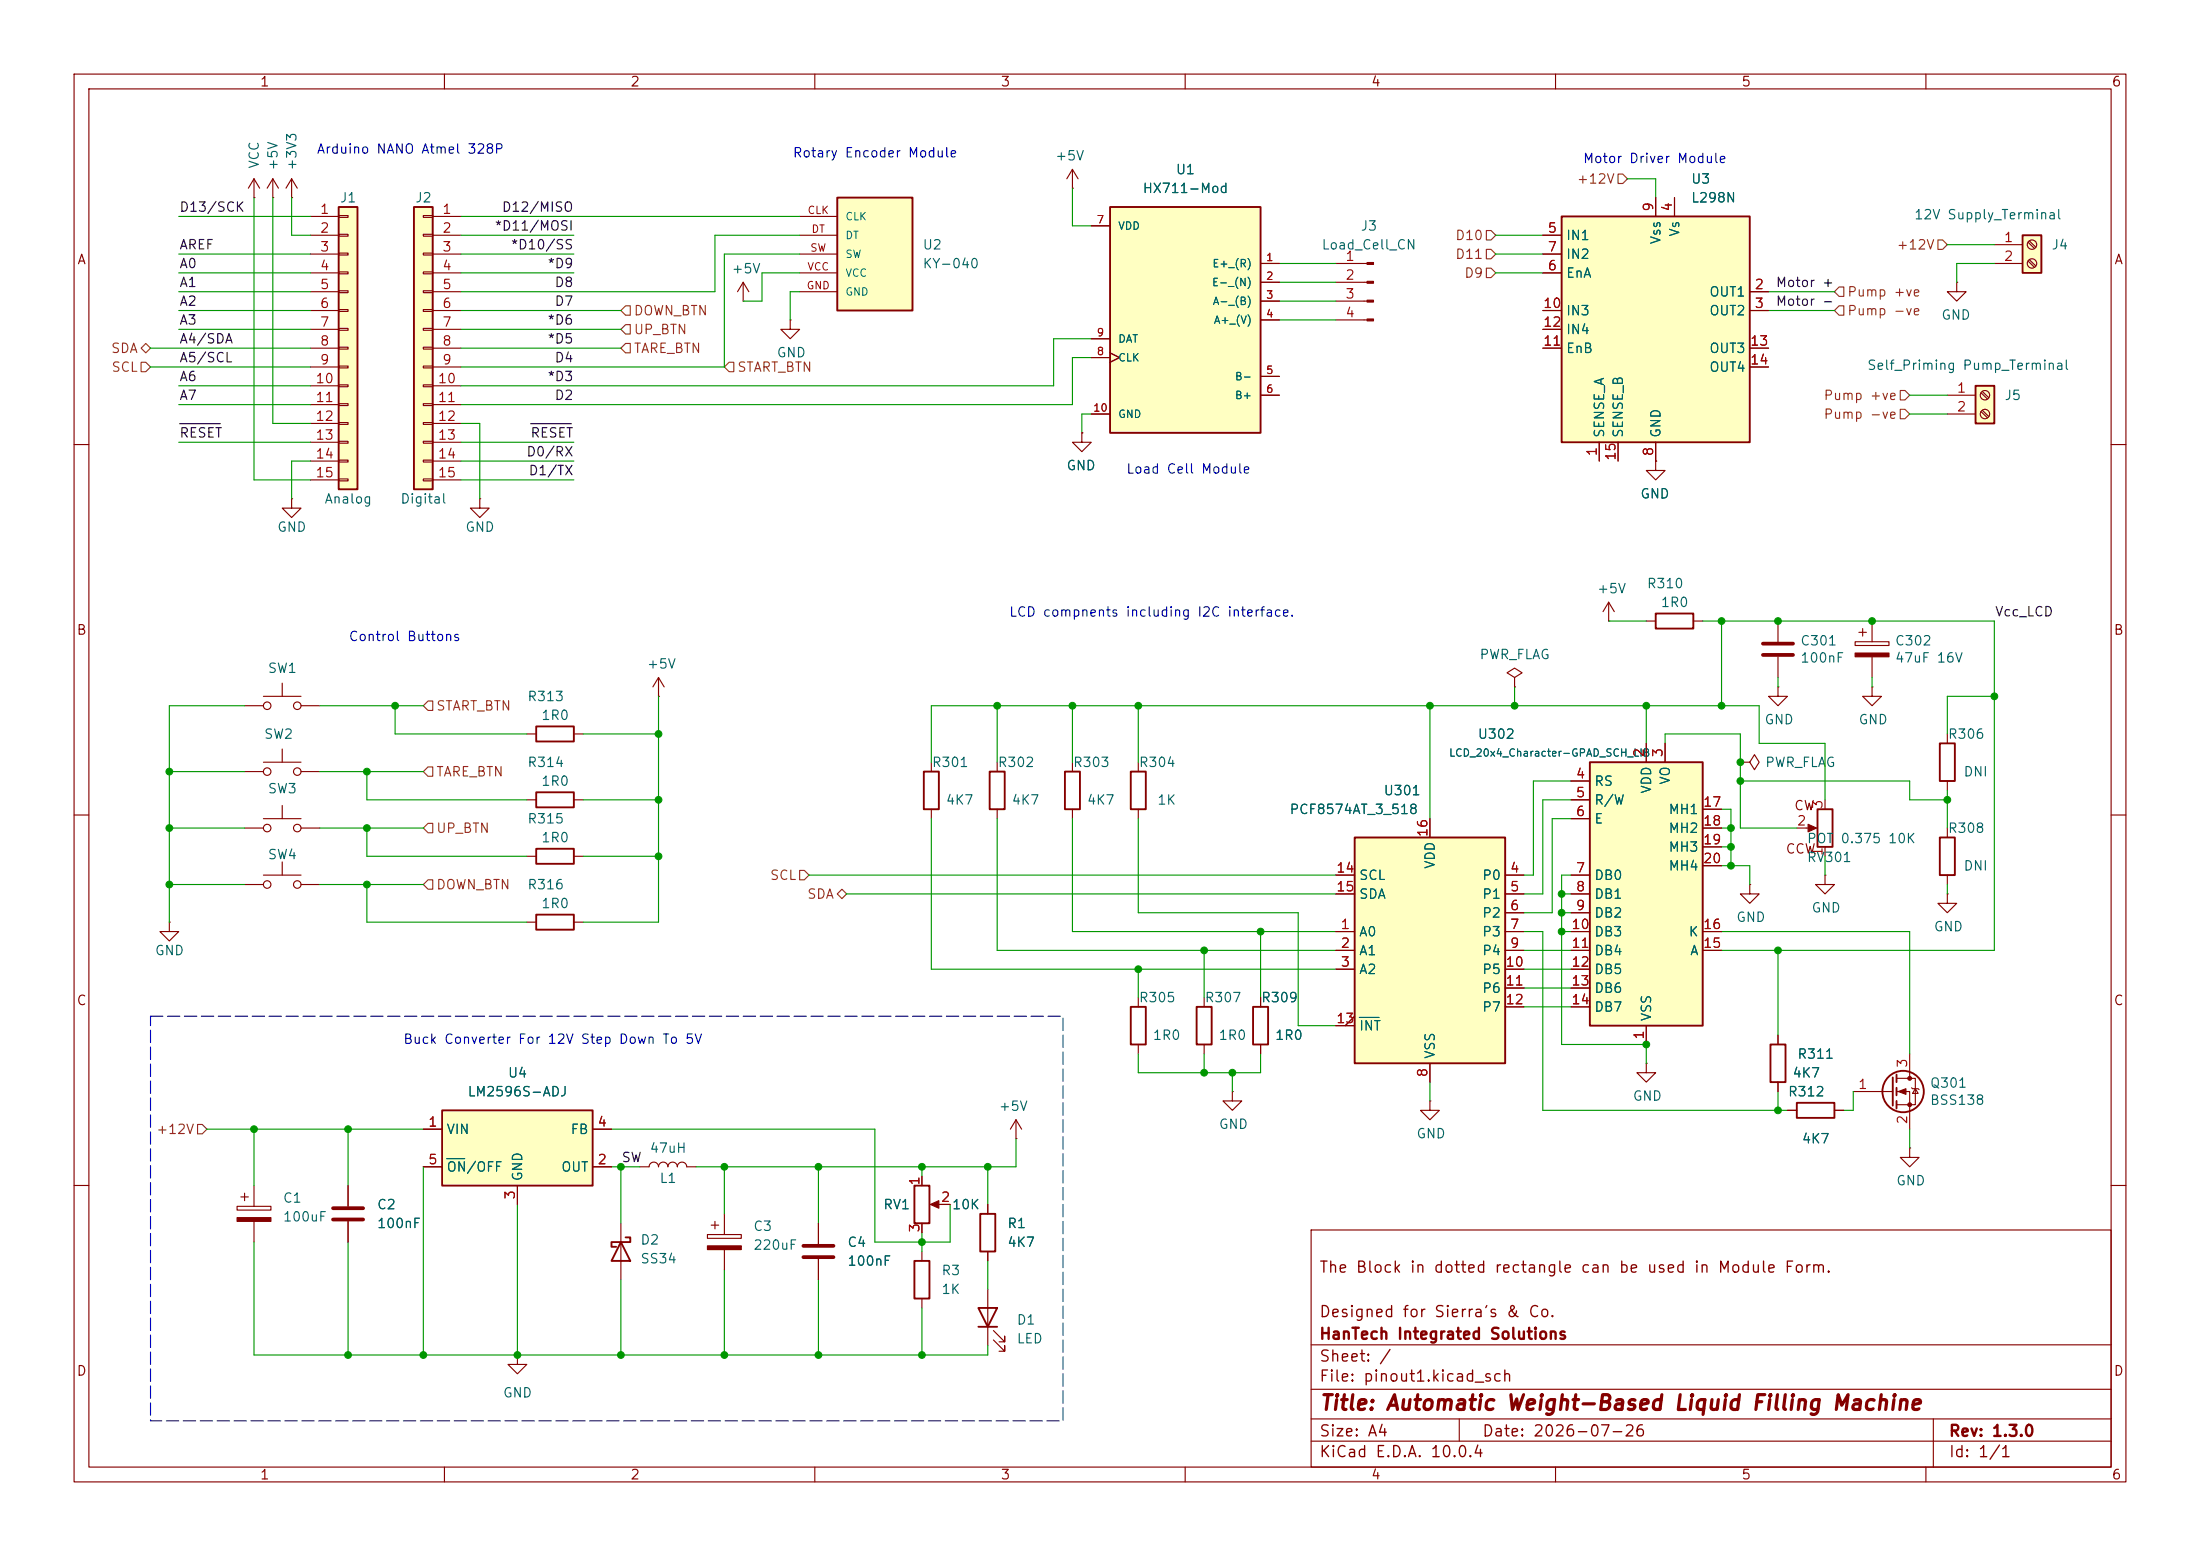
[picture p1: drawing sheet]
<svg xmlns="http://www.w3.org/2000/svg" width="297mm" height="210mm" viewBox="0 0 297 210" stroke-linecap="round" stroke-linejoin="round" font-family="sans-serif">
<g fill="none" stroke="#840000" stroke-width=".15">
<path d="M10 10h277v190h-277zM12 12h273v186h-273zM60 10v2M110 10v2M160 10v2M210 10v2M260 10v2M34.3 26.7h.1M34.3 24.1l-.8 1.3M34.3 24.1l.8 1.3M34.3 24.1v2.6M36.8 26.7h.1"/>
<path d="M36.8 24.1l-.7 1.3M36.8 24.1l.8 1.3M36.8 24.1v2.6M39.4 26.7h.1M39.4 24.1l-.8 1.3M39.4 24.1l.7 1.3M39.4 24.1v2.6M10 60h2M39.4 67.3v1.3h1.2l-1.2 1.3-1.3-1.3h1.3M39.4 67.3h.1M285 60h2M262.9 99.1v1.2"/>
<path d="M10 110h2M234.9 102.9h1.3l.7-1 .6 1-.6 1-.7-1M234.9 102.9h.1M262.9 105.4v1.3M262.9 111.8v1.2M262.9 118.1v1.3M285 110h2M262.9 120.7v1.2h1.3l-1.3 1.3-1.3-1.3h1.3M262.9 120.7h.1M10 160h2M110.5 165.1v2.8M110.5 169.9v2.8"/>
<path d="M177 166h108v32h-108zM285 160h2M60 198v2M110 198v2M160 198v2M177 194.5h108M177 191.5h108M177 187.5h108M177 181.5h108M197 191.5v3M210 198v2M260 198v2"/>
<path d="M261 191.5v6.5"/>
</g>
<path d="M108.5 168.1h4M108.5 169.7h4" fill="none" stroke="#840000" stroke-width=".51"/>
<path d="M261.9 113h2v5.1h-2zM261.9 100.3h2v5.1h-2z" fill="none" stroke="#840000" stroke-width=".25"/>
<path d="M45.7 27.9h2.6v38.1h-2.6z" fill="#ffffc2"/>
<path d="M45.7 27.9h2.6v38.1h-2.6z" fill="none" stroke="#840000" stroke-width=".25"/>
<g fill="none" stroke="#840000" stroke-width=".15">
<path d="M41.9 29.2h3.8M41.9 31.8h3.8M41.9 34.3h3.8M41.9 36.8h3.8M41.9 39.4h3.8M45.7 29.1h1.3v.2h-1.3zM45.7 31.6h1.3v.3h-1.3zM45.7 34.2h1.3v.2h-1.3zM45.7 36.7h1.3v.3h-1.3zM45.7 39.2h1.3v.3h-1.3zM41.9 41.9h3.8M41.9 44.5h3.8"/>
<path d="M41.9 47h3.8M41.9 49.5h3.8M41.9 52.1h3.8M41.9 54.6h3.8M41.9 57.2h3.8M41.9 59.7h3.8M45.7 41.8h1.3v.2h-1.3zM45.7 44.3h1.3v.3h-1.3zM45.7 46.9h1.3v.2h-1.3zM45.7 49.4h1.3v.3h-1.3zM45.7 51.9h1.3v.3h-1.3zM45.7 54.5h1.3v.2h-1.3z"/>
<path d="M45.7 57h1.3v.3h-1.3zM45.7 59.6h1.3v.2h-1.3zM41.9 62.2h3.8M41.9 64.8h3.8M45.7 62.1h1.3v.3h-1.3zM45.7 64.6h1.3v.3h-1.3zM240 92.7v1.3h1.3l-1.3 1.3-1.2-1.3h1.2M240 92.7h.1M252.7 92.7v1.3h1.3l-1.3 1.3-1.2-1.3h1.2M252.7 92.7h.1"/>
</g>
<path d="M55.9 27.9h2.5v38.1h-2.5z" fill="#ffffc2"/>
<path d="M55.9 27.9h2.5v38.1h-2.5zM72.4 98h5.1v2.1h-5.1zM72.4 106.9h5.1v2.1h-5.1zM133.6 104.1h2v5.1h-2zM152.7 104.1h2v5.1h-2zM245.4 109.2h2v5.1h-2z" fill="none" stroke="#840000" stroke-width=".25"/>
<g fill="none" stroke="#840000" stroke-width=".15">
<path d="M57.1 29.1h1.3v.2h-1.3zM57.1 31.6h1.3v.3h-1.3zM57.1 34.2h1.3v.2h-1.3zM57.1 36.7h1.3v.3h-1.3zM57.1 39.2h1.3v.3h-1.3zM58.4 29.2h3.8M58.4 31.8h3.8M58.4 34.3h3.8M58.4 36.8h3.8M58.4 39.4h3.8M144.8 25.4h.1M144.8 22.9l.7 1.2"/>
<path d="M144.8 22.9l-.8 1.2M144.8 22.9v2.5M57.1 41.8h1.3v.2h-1.3zM57.1 44.3h1.3v.3h-1.3zM57.1 46.9h1.3v.2h-1.3zM57.1 49.4h1.3v.3h-1.3zM57.1 51.9h1.3v.3h-1.3zM57.1 54.5h1.3v.2h-1.3zM57.1 57h1.3v.3h-1.3zM57.1 59.6h1.3v.2h-1.3zM58.4 41.9h3.8M58.4 44.5h3.8"/>
<path d="M58.4 47h3.8M58.4 49.5h3.8M58.4 52.1h3.8M58.4 54.6h3.8M58.4 57.2h3.8M58.4 59.7h3.8M57.1 62.1h1.3v.3h-1.3zM57.1 64.6h1.3v.3h-1.3zM58.4 62.2h3.8M58.4 64.8h3.8M64.8 67.3v1.3h1.2l-1.2 1.3-1.3-1.3h1.3M64.8 67.3h.1"/>
<path d="M71.1 99.1h1.3M77.5 99.1h1.2M88.9 94h.1M88.9 91.4l-.8 1.3M88.9 91.4l.8 1.3M88.9 91.4v2.6M240 83.8v2.8M240 88.6v2.8M250.4 86.6h4.6v.5h-4.6zM251 85.3h1M251.5 84.8v1.1M252.7 83.8v2.8"/>
<path d="M252.7 88.6v2.8M71.1 108h1.3M77.5 108h1.2M134.6 102.9v1.2M134.6 109.2v1.3M153.7 102.9v1.2M153.7 109.2v1.3M242.6 111.8h2.3M246.4 118.1v1.3h1.2l-1.2 1.3-1.3-1.3h1.3M246.4 118.1h.1M246.4 108v1.2M246.4 114.3v1.3"/>
<path d="M22.9 124.5v1.2h1.2l-1.2 1.3-1.3-1.3h1.3M22.9 124.5h.1"/>
</g>
<path d="M238 86.9h4.1M238 88.4h4.1" fill="none" stroke="#840000" stroke-width=".51"/>
<g fill="#840000" stroke="#840000" stroke-width=".15">
<path d="M250.4 88.1h4.6v.5h-4.6z"/>
<path d="M244.1 111.3l1.1 .5-1.1 .5z"/>
</g>
<path d="M182.9 113h20.3v30.5h-20.3z" fill="#ffffc2"/>
<path d="M223.5 82.8h5.1v2h-5.1zM182.9 113h20.3v30.5h-20.3z" fill="none" stroke="#840000" stroke-width=".25"/>
<g fill="none" stroke="#840000" stroke-width=".15">
<path d="M204.5 91.4l1-.6-1-.6-1 .6 1 .6v1.3M204.5 92.7h.1M217.2 83.8h.1M217.2 81.3l-.8 1.3M217.2 81.3l.7 1.3M217.2 81.3v2.5M222.2 83.8h1.3M228.6 83.8h1.3M180.3 118.1h2.6M193 110.5v2.5M203.2 118.1h2.5M180.3 125.7h2.6"/>
<path d="M180.3 128.3h2.6M180.3 130.8h2.6M180.3 120.7h2.6M180.3 138.4h2.6M182.9 137.2l-1.3 1.2M203.2 125.7h2.5M203.2 128.3h2.5M203.2 130.8h2.5M203.2 120.7h2.5M203.2 123.2h2.5M203.2 133.4h2.5M203.2 135.9h2.5"/>
<path d="M193 143.5v2.6"/>
</g>
<path d="M183.5 137.3h2.7" fill="none" stroke="#006464" stroke-width=".15"/>
<path d="M214.6 102.9h15.3v35.5h-15.3z" fill="#ffffc2"/>
<g fill="none" stroke="#840000" stroke-width=".25">
<path d="M214.6 102.9h15.3v35.5h-15.3zM239 141h2v5.1h-2zM242.6 148.8h5v2.1h-5zM255.5 145.4v3.8M256 145v1.1M256 146.8v1M256 148.6v1M83.8 167.6l1.3 2.6h-2.6zM84.5 167h.6v.6h-2.6v.7h.7"/>
<circle cx="256.9" cy="147.3" r="2.79"/>
</g>
<g fill="none" stroke="#840000" stroke-width=".15">
<path d="M212.1 105.4h2.5M212.1 108h2.5M212.1 110.5h2.5M212.1 118.1h2.5M222.2 100.3v2.6M224.8 100.3v2.6M229.9 109.2h2.5M229.9 111.8h2.5M229.9 114.3h2.5M229.9 116.8h2.5M212.1 120.7h2.5M212.1 123.2h2.5"/>
<path d="M212.1 125.7h2.5M212.1 128.3h2.5M212.1 130.8h2.5M212.1 133.4h2.5M212.1 135.9h2.5M222.2 138.4v2.6M229.9 125.7h2.5M229.9 128.3h2.5M240 139.7v1.3M137.2 153.7h.1M137.2 151.1l.7 1.3M137.2 151.1l-.8 1.3"/>
<path d="M137.2 151.1v2.6M222.2 143.5v1.3h1.3l-1.3 1.3-1.2-1.3h1.2M222.2 143.5h.1M240 146.1v1.2M241.3 149.9h1.3M247.6 149.9h1.3M250.2 147.3h5.3M256 145.5h2.6v3.6h-2.6M256 147.3h1.8v5.1M257.8 154.9v1.3h1.3l-1.3 1.3-1.3-1.3h1.3M257.8 154.9h.1M257.8 142.2v3.3"/>
<path d="M258.1 146.8l.1 .1h.8l.1 .2M258.6 146.9l.4 .7h-.8zM83.8 165.1v7.6"/>
</g>
<g fill="#840000" stroke="#840000" stroke-width=".15">
<path d="M256.3 147.3l1-.4v.8z"/>
<circle cx="257.8" cy="145.5" r=".25"/>
<circle cx="257.8" cy="149.1" r=".25"/>
</g>
<path d="M59.7 149.9h20.3v10.1h-20.3z" fill="#ffffc2"/>
<path d="M124.7 104.1h2v5.1h-2zM143.8 104.1h2v5.1h-2zM59.7 149.9h20.3v10.1h-20.3z" fill="none" stroke="#840000" stroke-width=".25"/>
<g fill="none" stroke="#840000" stroke-width=".15">
<path d="M146 58.4v1.3h-1.2l1.2 1.3 1.3-1.3h-1.3M146 58.4h.1M33 95.3h2.6M35.6 94h5M38.1 92.2v1.8M40.6 95.3h2.6M33 104.1h2.6M35.6 102.9h5M38.1 101.1v1.8M40.6 104.1h2.6M125.7 102.9v1.2M125.7 109.2v1.3"/>
<path d="M144.8 102.9v1.2M144.8 109.2v1.3M57.1 152.4h2.6M57.1 157.5h2.6M80 152.4h2.5M80 157.5h2.5M86.4 157.5h1.2a.64 .64 0 0 1 .7-.7 .64 .64 0 0 1 .6 .7 .64 .64 0 0 1 .6-.7 .64 .64 0 0 1 .7 .7 .64 .64 0 0 1 .6-.7 .64 .64 0 0 1 .6 .7 .64 .64 0 0 1 .7-.7 .64 .64 0 0 1 .6 .7h1.3M32 162.8h4.6v.5h-4.6zM32.5 161.5h1M33 161v1.1M34.3 160v2.8M34.3 164.8v2.8"/>
<path d="M69.8 160v2.6"/>
<circle cx="36.1" cy="95.3" r=".51"/>
<circle cx="40.1" cy="95.3" r=".51"/>
<circle cx="36.1" cy="104.1" r=".51"/>
<circle cx="40.1" cy="104.1" r=".51"/>
</g>
<path d="M60.3 156.4h2.4" fill="none" stroke="#006464" stroke-width=".15"/>
<path d="M32 164.3h4.6v.5h-4.6z" fill="#840000" stroke="#840000" stroke-width=".15"/>
<path d="M149.9 27.9h20.3v30.5h-20.3z" fill="#ffffc2"/>
<path d="M149.9 27.9h20.3v30.5h-20.3zM72.4 114.6h5.1v2h-5.1zM72.4 123.4h5.1v2.1h-5.1zM161.5 135.9h2.1v5.1h-2.1zM123.4 160h2.1v5.1h-2.1zM132.1 176.5h2.5l-1.3 2.6zM132.1 179.1h2.5M132.3 163.8h2.1v5.1h-2.1z" fill="none" stroke="#840000" stroke-width=".25"/>
<g fill="none" stroke="#840000" stroke-width=".15">
<path d="M147.3 30.5h2.6M170.2 35.6h2.5M170.2 38.1h2.5M147.3 48.3h2.6M147.3 45.7h2.6M147.3 55.9h2.6M149.9 47.6l1.2 .7-1.2 .6M170.2 40.6h2.5M170.2 43.2h2.5M170.2 50.8h2.5M170.2 53.3h2.5M71.1 115.6h1.3"/>
<path d="M77.5 115.6h1.2M71.1 124.5h1.3M77.5 124.5h1.2M162.6 134.6v1.3M124.5 158.8v1.2M162.6 141v1.2M166.4 147.3v1.3h1.2l-1.2 1.3-1.3-1.3h1.3M166.4 147.3h.1M193 148.6v1.3h1.3l-1.3 1.2-1.2-1.2h1.2M193 148.6h.1M47 160v2.8M47 164.8v2.8"/>
<path d="M95.5 166.6h4.6v.5h-4.6zM96 165.4h1M96.5 164.8v1.1M97.8 163.8v2.8M97.8 168.7v2.8M124.5 165.1v1.3M126 162.6h2.3M133.3 162.6v1.2M133.3 168.9v1.3M133.3 174v7.6M134.1 179.6l1.5 1.5v-.8v.8h-.7M69.8 182.9v1.3h1.3l-1.3 1.2-1.2-1.2h1.2"/>
<path d="M69.8 182.9h.1M134.1 180.8l1.5 1.6v-.8v.8h-.7"/>
</g>
<g fill="#840000" stroke="#840000" stroke-width=".15">
<path d="M125.6 162.6l1.1-.5v1z"/>
<path d="M95.5 168.1h4.6v.6h-4.6z"/>
</g>
<path d="M45 163.1h4M45 164.6h4" fill="none" stroke="#840000" stroke-width=".51"/>
<path d="M113 26.7h10.2v15.2h-10.2z" fill="#ffffc2"/>
<path d="M113 26.7h10.2v15.2h-10.2zM152.7 135.9h2v5.1h-2zM169.2 135.9h2v5.1h-2zM123.4 170.2h2.1v5.1h-2.1z" fill="none" stroke="#840000" stroke-width=".25"/>
<g fill="none" stroke="#840000" stroke-width=".15">
<path d="M100.3 38.1l-.7 1.3M100.3 38.1l.8 1.3M100.3 38.1v2.5M107.9 29.2h5.1M107.9 31.8h5.1M107.9 39.4h5.1M107.9 34.3h5.1M107.9 36.8h5.1M100.3 40.6h.1M106.7 43.2v1.3h1.2l-1.2 1.2-1.3-1.2h1.3M106.7 43.2h.1M223.5 62.2v1.3h-1.3l1.3 1.3 1.3-1.3h-1.3"/>
<path d="M223.5 62.2h.1M33 111.8h2.6M33 119.4h2.6M35.6 110.5h5M35.6 118.1h5M38.1 108.7v1.8M38.1 116.3v1.8M40.6 111.8h2.6M40.6 119.4h2.6M153.7 134.6v1.3M170.2 134.6v1.3M153.7 141v1.2"/>
<path d="M170.2 141v1.2M124.5 168.9v1.3M124.5 175.3v1.2"/>
<circle cx="36.1" cy="119.4" r=".51"/>
<circle cx="36.1" cy="111.8" r=".51"/>
<circle cx="40.1" cy="119.4" r=".51"/>
<circle cx="40.1" cy="111.8" r=".51"/>
</g>
<path d="M210.8 29.2h25.4v30.5h-25.4z" fill="#ffffc2"/>
<path d="M210.8 29.2h25.4v30.5h-25.4z" fill="none" stroke="#840000" stroke-width=".25"/>
<g fill="none" stroke="#840000" stroke-width=".15">
<path d="M208.3 31.8h2.5M208.3 36.8h2.5M208.3 34.3h2.5M223.5 26.7v2.5M226.1 26.7v2.5M236.2 39.4h2.6M264.2 38.1v1.3h-1.3l1.3 1.2 1.2-1.2h-1.2M264.2 38.1h.1M208.3 41.9h2.5M208.3 47h2.5M208.3 44.5h2.5M215.9 59.7v2.5"/>
<path d="M218.4 59.7v2.5M223.5 59.7v2.5M236.2 41.9h2.6M236.2 47h2.6M236.2 49.5h2.6"/>
</g>
<path d="M273 31.8h2.6v5h-2.6z" fill="#ffffc2"/>
<path d="M273 31.8h2.6v5h-2.6z" fill="none" stroke="#840000" stroke-width=".25"/>
<g fill="none" stroke="#840000" stroke-width=".15">
<path d="M269.2 33h3.8M269.2 35.6h3.8M273.8 32.7l.9 .8M273.8 35.2l.9 .9M274 32.5l.8 .9M274 35.1l.8 .8"/>
<circle cx="274.3" cy="33" r=".63"/>
<circle cx="274.3" cy="35.6" r=".63"/>
</g>
<path d="M266.7 52.1h2.5v5.1h-2.5z" fill="#ffffc2"/>
<path d="M266.7 52.1h2.5v5.1h-2.5z" fill="none" stroke="#840000" stroke-width=".25"/>
<g fill="none" stroke="#840000" stroke-width=".15">
<path d="M147.3 30.5h2.6M170.2 35.6h2.5M170.2 38.1h2.5M180.3 35.6h4.3M180.3 38.1h4.3M208.3 31.8h2.5M208.3 36.8h2.5M208.3 34.3h2.5M223.5 26.7v2.5M226.1 26.7v2.5M236.2 39.4h2.6M146 58.4h.1"/>
<path d="M147.3 55.9h2.6M147.3 48.3h2.6M147.3 45.7h2.6M149.9 47.6l1.2 .7-1.2 .6M170.2 53.3h2.5M170.2 40.6h2.5M170.2 43.2h2.5M170.2 50.8h2.5M180.3 40.6h4.3M180.3 43.2h4.3M208.3 41.9h2.5M208.3 47h2.5"/>
<path d="M208.3 44.5h2.5M215.9 59.7v2.5M218.4 59.7v2.5M223.5 59.7v2.5M236.2 41.9h2.6M236.2 47h2.6M236.2 49.5h2.6M262.9 53.3h3.8M262.9 55.9h3.8M267.4 53l.9 .8M267.4 55.5l.9 .9M267.6 52.8l.9 .9"/>
<path d="M267.6 55.4l.9 .8M223.5 62.2h.1M180.3 118.1h2.6M193 110.5v2.5M203.2 118.1h2.5M212.1 105.4h2.5M212.1 108h2.5M212.1 110.5h2.5M212.1 118.1h2.5M222.2 100.3v2.6M224.8 100.3v2.6M229.9 109.2h2.5"/>
<path d="M229.9 111.8h2.5M229.9 114.3h2.5M229.9 116.8h2.5M236.2 119.4v1.3h1.3l-1.3 1.2-1.3-1.2h1.3M236.2 119.4h.1M170.2 134.6v1.3M180.3 120.7h2.6M180.3 125.7h2.6M180.3 128.3h2.6M180.3 130.8h2.6M180.3 138.4h2.6M182.9 137.2l-1.3 1.2"/>
<path d="M203.2 120.7h2.5M203.2 123.2h2.5M203.2 125.7h2.5M203.2 128.3h2.5M203.2 130.8h2.5M203.2 133.4h2.5M203.2 135.9h2.5M212.1 120.7h2.5M212.1 123.2h2.5M212.1 125.7h2.5M212.1 128.3h2.5M212.1 130.8h2.5"/>
<path d="M212.1 133.4h2.5M212.1 135.9h2.5M222.2 138.4v2.6M229.9 125.7h2.5M229.9 128.3h2.5M240 139.7v1.3M57.1 152.4h2.6M57.1 157.5h2.6M80 152.4h2.5M80 157.5h2.5M124.5 158.8v1.2M170.2 141v1.2"/>
<path d="M193 143.5v2.6M240 146.1v1.2M241.3 149.9h1.3M247.6 149.9h1.3M47 160v2.8M47 164.8v2.8M69.8 160v2.6M110.5 165.1v2.8M110.5 169.9v2.8M124.5 165.1v1.3M127 162.6h1.3M133.3 162.6v1.2"/>
<path d="M133.3 168.9v1.3"/>
<circle cx="268" cy="53.3" r=".63"/>
<circle cx="268" cy="55.9" r=".63"/>
</g>
<g fill="#840000" stroke="#840000" stroke-width=".15">
<path d="M184.6 35.4h.8v.3h-.8z"/>
<path d="M184.6 38h.8v.2h-.8z"/>
<path d="M184.6 40.5h.8v.3h-.8z"/>
<path d="M184.6 43.1h.8v.2h-.8z"/>
</g>
<g fill="none" stroke="#725600" stroke-width=".15">
<path d="M200.7 33.7h.6l.6 .6-.6 .6h-.6zM200.7 31.1h.6l.6 .7-.6 .6h-.6zM200.7 36.2h.6l.6 .6-.6 .7h-.6zM218.4 23.5h.7l.6 .6-.6 .7h-.7zM248.3 38.7h.6v1.3h-.6l-.7-.6zM261.6 32.4h.7l.6 .6-.6 .7h-.7zM19 48.9h.7l.6 .6-.6 .7h-.7zM19 47l.7-.6 .6 .6-.6 .6zM84.5 46.4h.6v1.2h-.6l-.7-.6zM84.5 43.8h.6v1.3h-.6l-.7-.6zM84.5 41.3h.6v1.2h-.6l-.7-.6zM97.8 49.5l.6-.6h.7v1.3h-.7z"/>
<path d="M247.6 41.9l.7-.6h.6v1.2h-.6zM256.5 55.2h.7l.6 .7-.6 .6h-.7zM256.5 52.7h.7l.6 .6-.6 .7h-.7zM57.8 94.6h.6v1.3h-.6l-.7-.6zM57.1 104.1l.7-.6h.6v1.3h-.6zM57.8 111.1h.6v1.3h-.6l-.7-.6zM57.8 118.7h.6v1.3h-.6l-.7-.6zM107.9 117.5h.7l.6 .6-.6 .6h-.7zM113 120.7l.7-.7 .6 .7-.6 .6zM26.7 151.8h.6l.6 .6-.6 .6h-.6z"/>
</g>
<path d="M24.3 57.2h5.4M71.6 57.2h5.5" fill="none" stroke="#0f0f0f" stroke-width=".15"/>
<g fill="none" stroke="#009600" stroke-width=".15">
<path d="M24.1 36.8h17.8M24.1 39.4h17.8M24.1 29.2h17.8M24.1 34.3h17.8M34.3 26.7v38.1h7.6M36.8 26.7v30.5h5.1M39.4 26.7v5.1h2.5M62.2 36.8h15.3M62.2 31.8h15.3M62.2 29.2h45.7M62.2 34.3h15.3M107.9 36.8h-5v3.8h-2.6"/>
<path d="M107.9 31.8h-11.4v7.6h-34.3M107.9 39.4h-1.2v3.8M107.9 34.3h-10.1v15.2h-35.6M144.8 25.4v5.1h2.5M172.7 35.6h7.6M172.7 38.1h7.6M201.9 36.8h6.4M201.9 31.8h6.4M201.9 34.3h6.4M219.7 24.1h3.8v2.6M238.8 39.4h8.8M262.9 33h6.3"/>
<path d="M269.2 35.6h-5v2.5M20.3 49.5h21.6M20.3 47h21.6M24.1 54.6h17.8M24.1 52.1h17.8M24.1 41.9h17.8M24.1 44.5h17.8M24.1 59.7h17.8M62.2 41.9h21.6M62.2 47h21.6M62.2 44.5h21.6M62.2 59.7h15.3"/>
<path d="M62.2 57.2h2.6v10.1M147.3 55.9h-1.3v2.5M147.3 45.7h-5.1v6.4h-80M147.3 48.3h-2.5v6.3h-82.6M172.7 40.6h7.6M172.7 43.2h7.6M238.8 41.9h8.8M257.8 55.9h5.1M257.8 53.3h5.1M41.9 62.2h-2.5v5.1M62.2 64.8h15.3M62.2 62.2h15.3"/>
<path d="M33 95.3h-10.1v29.2M43.2 95.3h13.9M53.3 95.3v3.8h17.8M78.7 99.1h10.2M88.9 94v30.5h-10.2M134.6 95.3v7.6M144.8 95.3v7.6M153.7 95.3v7.6M193 95.3v15.2M204.5 92.7v2.6M217.2 83.8h5M222.2 95.3v5"/>
<path d="M229.9 83.8h39.3v44.5h-36.8M232.4 83.8v11.5M240 91.4v1.3M252.7 91.4v1.3M269.2 94h-6.3v5.1M22.9 111.8h10.1M22.9 119.4h10.1M22.9 104.1h10.1M43.2 111.8h13.9M43.2 119.4h13.9M43.2 104.1h13.9M49.5 111.8v3.8h21.6"/>
<path d="M49.5 104.1v3.9h21.6M49.5 119.4v5.1h21.6M78.7 115.6h10.2M78.7 108h10.2M109.2 118.1h71.1M125.7 102.9v-7.6h111.8v5h8.9v7.7M125.7 110.5v20.3h54.6M134.6 110.5v17.8h45.7M144.8 110.5v15.2h35.5M153.7 110.5v12.7h21.6v15.2h5M212.1 108h-3.8v12.7h-2.6M212.1 105.4h-5.1v12.7h-1.3"/>
<path d="M212.1 118.1h-1.3v22.9h11.4v2.5M212.1 110.5h-2.6v12.7h-3.8M224.8 100.3v-1.2h10.1v12.7h7.7M232.4 111.8h1.3M232.4 109.2h1.3v7.6M232.4 114.3h1.3M232.4 116.8h3.8v2.6M234.9 105.4h22.9v2.6h5.1M246.4 115.6v2.5M262.9 106.7v5.1M262.9 119.4v1.3M114.3 120.7h66"/>
<path d="M153.7 130.8v3.8M162.6 128.3v6.3M170.2 125.7v8.9M205.7 128.3h6.4M205.7 125.7h2.6v24.2h33M205.7 130.8h6.4M205.7 135.9h6.4M205.7 133.4h6.4M210.8 120.7h1.3M210.8 125.7h1.3M210.8 123.2h1.3M232.4 125.7h25.4v16.5"/>
<path d="M240 128.3v11.4M27.9 152.4h29.2M34.3 152.4v7.6M47 152.4v7.6M57.1 157.5v25.4M82.5 157.5h3.9M82.5 152.4h35.6v15.2h10.2v-5M83.8 157.5v7.6M97.8 157.5v6.3M110.5 157.5v7.6M124.5 157.5v1.3M133.3 157.5v5.1"/>
<path d="M137.2 153.7v3.8h-43.2M153.7 142.2v2.6h16.5v-2.6M162.6 142.2v2.6M166.4 144.8v2.5M193 146.1v2.5M240 147.3v2.6M250.2 147.3v2.6h-1.3M257.8 152.4v2.5M34.3 167.6v15.3h99v-1.3M47 167.6v15.3M69.8 162.6v20.3M83.8 172.7v10.2"/>
<path d="M97.8 171.5v11.4M110.5 172.7v10.2M124.5 166.4v2.5M124.5 176.5v6.4M133.3 170.2v3.8"/>
</g>
<path d="M20.3 137.2h123.2v54.6h-123.2z" fill="none" stroke="#0000c2" stroke-width=".15" stroke-dasharray="1.7 .6"/>
<path d="M183.5 137.3h2.7M60.3 156.4h2.4" fill="none" stroke="#006464" stroke-width=".15"/>
<g fill="#009600" stroke="#009600" stroke-width=".14">
<circle cx="97.8" cy="157.5" r=".46"/>
<circle cx="83.8" cy="157.5" r=".46"/>
<circle cx="110.5" cy="157.5" r=".46"/>
<circle cx="97.8" cy="182.9" r=".46"/>
<circle cx="83.8" cy="182.9" r=".46"/>
<circle cx="88.9" cy="115.6" r=".46"/>
<circle cx="88.9" cy="108" r=".46"/>
<circle cx="88.9" cy="99.1" r=".46"/>
<circle cx="49.5" cy="111.8" r=".46"/>
<circle cx="133.3" cy="157.5" r=".46"/>
<circle cx="124.5" cy="157.5" r=".46"/>
<circle cx="134.6" cy="95.3" r=".46"/>
<circle cx="144.8" cy="95.3" r=".46"/>
<circle cx="49.5" cy="119.4" r=".46"/>
<circle cx="22.9" cy="111.8" r=".46"/>
<circle cx="22.9" cy="104.1" r=".46"/>
<circle cx="49.5" cy="104.1" r=".46"/>
<circle cx="53.3" cy="95.3" r=".46"/>
<circle cx="22.9" cy="119.4" r=".46"/>
<circle cx="34.3" cy="152.4" r=".46"/>
<circle cx="69.8" cy="182.9" r=".46"/>
<circle cx="57.1" cy="182.9" r=".46"/>
<circle cx="47" cy="152.4" r=".46"/>
<circle cx="47" cy="182.9" r=".46"/>
<circle cx="124.5" cy="182.9" r=".46"/>
<circle cx="124.5" cy="167.6" r=".46"/>
<circle cx="110.5" cy="182.9" r=".46"/>
<circle cx="232.4" cy="95.3" r=".46"/>
<circle cx="232.4" cy="83.8" r=".46"/>
<circle cx="262.9" cy="108" r=".46"/>
<circle cx="234.9" cy="102.9" r=".46"/>
<circle cx="234.9" cy="105.4" r=".46"/>
<circle cx="240" cy="83.8" r=".46"/>
<circle cx="269.2" cy="94" r=".46"/>
<circle cx="252.7" cy="83.8" r=".46"/>
<circle cx="222.2" cy="95.3" r=".46"/>
<circle cx="210.8" cy="120.7" r=".46"/>
<circle cx="210.8" cy="125.7" r=".46"/>
<circle cx="210.8" cy="123.2" r=".46"/>
<circle cx="233.7" cy="114.3" r=".46"/>
<circle cx="233.7" cy="116.8" r=".46"/>
<circle cx="240" cy="128.3" r=".46"/>
<circle cx="222.2" cy="141" r=".46"/>
<circle cx="240" cy="149.9" r=".46"/>
<circle cx="233.7" cy="111.8" r=".46"/>
<circle cx="170.2" cy="125.7" r=".46"/>
<circle cx="162.6" cy="128.3" r=".46"/>
<circle cx="166.4" cy="144.8" r=".46"/>
<circle cx="153.7" cy="130.8" r=".46"/>
<circle cx="162.6" cy="144.8" r=".46"/>
<circle cx="204.5" cy="95.3" r=".46"/>
<circle cx="193" cy="95.3" r=".46"/>
<circle cx="153.7" cy="95.3" r=".46"/>
</g>
<text font-size="2" fill="#840000" x="178" y="190.8">Title: Automatic Weight-Based Liquid Filling Machine</text>
<g font-size="1.5" fill="#840000">
<text x="178" y="172.2">The Block in dotted rectangle can be used in Module Form.</text>
<text x="178" y="178.2">Designed for Sierra's &amp; Co.</text>
<text x="178" y="184.2">Sheet: /</text>
<text x="178" y="181.2">HanTech Integrated Solutions</text>
<text x="178" y="186.9">File: pinout1.kicad_sch</text>
<text x="178" y="197.1">KiCad E.D.A. 10.0.4</text>
<text x="178" y="194.3">Size: A4</text>
<text x="200" y="194.3">Date: 2026-07-26</text>
<text x="263" y="194.3">Rev: 1.3.0</text>
<text x="263" y="197.1">Id: 1/1</text>
</g>
<g font-size="1.3" fill="#840000">
<text x="35" y="12">1</text>
<text x="85" y="12">2</text>
<text x="135" y="12">3</text>
<text x="185" y="12">4</text>
<text x="235" y="12">5</text>
<text x="285" y="12">6</text>
<text x="10.3" y="36">A</text>
<text x="285.3" y="36">A</text>
<text x="10.3" y="86">B</text>
<text x="285.3" y="86">B</text>
<text x="242.1" y="109.7">CW</text>
<text x="241" y="115.5">CCW</text>
<text x="10.3" y="136">C</text>
<text x="285.3" y="136">C</text>
<text x="10.3" y="186">D</text>
<text x="285.3" y="186">D</text>
<text x="35" y="200">1</text>
<text x="85" y="200">2</text>
<text x="135" y="200">3</text>
<text x="185" y="200">4</text>
<text x="235" y="200">5</text>
<text x="285" y="200">6</text>
</g>
<g font-size="1.3" fill="#006464">
<text x="35.3" y="22.9" transform="rotate(-90 35.3 22.9)">VCC</text>
<text x="37.8" y="23.1" transform="rotate(-90 37.8 23.1)">+5V</text>
<text x="40.3" y="23.1" transform="rotate(-90 40.3 23.1)">+3V3</text>
<text x="142.4" y="22">+5V</text>
<text x="158.6" y="23.8">U1</text>
<text x="45.8" y="27.6">J1</text>
<text x="56" y="27.6">J2</text>
<text x="154.2" y="26.4">HX711-Mod</text>
<text x="228.2" y="27.6">L298N</text>
<text x="228.2" y="25.1">U3</text>
<text x="258.3" y="29.9">12V Supply_Terminal</text>
<text x="124.5" y="34">U2</text>
<text x="178.3" y="34">Load_Cell_CN</text>
<text x="183.6" y="31.5">J3</text>
<text x="211.3" y="32.7">IN1</text>
<text x="211.3" y="35.3">IN2</text>
<text x="224.5" y="33.1" transform="rotate(-90 224.5 33.1)">Vss</text>
<text x="227" y="32" transform="rotate(-90 227 32)">Vs</text>
<text x="276.9" y="34">J4</text>
<text x="98.7" y="37.2">+5V</text>
<text x="124.5" y="36.5">KY-040</text>
<text x="211.3" y="37.8">EnA</text>
<text x="230.7" y="40.3">OUT1</text>
<text x="211.3" y="42.9">IN3</text>
<text x="211.3" y="48">EnB</text>
<text x="211.3" y="45.4">IN4</text>
<text x="230.7" y="42.9">OUT2</text>
<text x="230.7" y="48">OUT3</text>
<text x="262" y="43.5">GND</text>
<text x="104.8" y="48.5">GND</text>
<text x="230.7" y="50.5">OUT4</text>
<text x="252" y="50.2">Self_Priming Pump_Terminal</text>
<text x="216.9" y="59.2" transform="rotate(-90 216.9 59.2)">SENSE_A</text>
<text x="219.4" y="59.2" transform="rotate(-90 219.4 59.2)">SENSE_B</text>
<text x="224.5" y="59.2" transform="rotate(-90 224.5 59.2)">GND</text>
<text x="270.5" y="54.3">J5</text>
<text x="143.9" y="63.8">GND</text>
<text x="43.7" y="68.3">Analog</text>
<text x="54" y="68.3">Digital</text>
<text x="221.4" y="67.6">GND</text>
<text x="37.3" y="72.1">GND</text>
<text x="62.7" y="72.1">GND</text>
<text x="215.5" y="80.4">+5V</text>
<text x="222.2" y="79.7">R310</text>
<text x="224.1" y="82.3">1R0</text>
<text x="199.7" y="89.3">PWR_FLAG</text>
<text x="243" y="87.4">C301</text>
<text x="243" y="89.7">100nF</text>
<text x="255.7" y="87.4">C302</text>
<text x="255.7" y="89.7">47uF 16V</text>
<text x="36.1" y="91.1">SW1</text>
<text x="71.1" y="95">R313</text>
<text x="87.2" y="90.6">+5V</text>
<text x="35.6" y="100">SW2</text>
<text x="73" y="97.5">1R0</text>
<text x="199.4" y="100">U302</text>
<text x="238.1" y="98.1">GND</text>
<text x="250.8" y="98.1">GND</text>
<text x="262.9" y="100">R306</text>
<text x="36.1" y="107.4">SW3</text>
<text x="71.1" y="103.8">R314</text>
<text x="73" y="106.4">1R0</text>
<text x="125.7" y="103.8">R301</text>
<text x="134.6" y="103.8">R302</text>
<text x="144.8" y="103.8">R303</text>
<text x="153.7" y="103.8">R304</text>
<text x="186.7" y="107.7">U301</text>
<text x="215.1" y="106.4">RS</text>
<text x="223.2" y="107.2" transform="rotate(-90 223.2 107.2)">VDD</text>
<text x="225.8" y="106" transform="rotate(-90 225.8 106)">VO</text>
<text x="238.2" y="103.8">PWR_FLAG</text>
<text x="265" y="105.1">DNI</text>
<text x="71.1" y="111.5">R315</text>
<text x="127.6" y="108.9">4K7</text>
<text x="136.5" y="108.9">4K7</text>
<text x="146.6" y="108.9">4K7</text>
<text x="156.1" y="108.9">1K</text>
<text x="174" y="110.2">PCF8574AT_3_518</text>
<text x="215.1" y="108.9">R/W</text>
<text x="215.1" y="111.5">E</text>
<text x="225.2" y="110.2">MH1</text>
<text x="225.2" y="112.7">MH2</text>
<text x="262.9" y="112.7">R308</text>
<text x="36.1" y="116.3">SW4</text>
<text x="73" y="114">1R0</text>
<text x="183.4" y="119.1">SCL</text>
<text x="194" y="117.4" transform="rotate(-90 194 117.4)">VDD</text>
<text x="200" y="119.1">P0</text>
<text x="215.1" y="119.1">DB0</text>
<text x="225.2" y="115.3">MH3</text>
<text x="225.2" y="117.8">MH4</text>
<text x="243.8" y="116.7">RV301</text>
<text x="243.8" y="114.1">POT</text>
<text x="248.4" y="114.1">0.375 10K</text>
<text x="265" y="117.8">DNI</text>
<text x="71.1" y="120.4">R316</text>
<text x="73" y="122.9">1R0</text>
<text x="183.4" y="121.6">SDA</text>
<text x="200" y="121.6">P1</text>
<text x="200" y="124.2">P2</text>
<text x="215.1" y="121.6">DB1</text>
<text x="215.1" y="124.2">DB2</text>
<text x="234.3" y="124.7">GND</text>
<text x="244.5" y="123.5">GND</text>
<text x="20.8" y="129.2">GND</text>
<text x="183.4" y="126.7">A0</text>
<text x="183.4" y="129.2">A1</text>
<text x="183.4" y="131.8">A2</text>
<text x="200" y="126.7">P3</text>
<text x="200" y="129.2">P4</text>
<text x="200" y="131.8">P5</text>
<text x="215.1" y="126.7">DB3</text>
<text x="215.1" y="129.2">DB4</text>
<text x="215.1" y="131.8">DB5</text>
<text x="227.9" y="126.7">K</text>
<text x="228.1" y="129.2">A</text>
<text x="261" y="126">GND</text>
<text x="153.7" y="135.6">R305</text>
<text x="162.5" y="135.6">R307</text>
<text x="170.2" y="135.6">R309</text>
<text x="200" y="134.3">P6</text>
<text x="200" y="136.9">P7</text>
<text x="215.1" y="134.3">DB6</text>
<text x="215.1" y="136.9">DB7</text>
<text x="223.2" y="137.9" transform="rotate(-90 223.2 137.9)">VSS</text>
<text x="155.5" y="140.7">1R0</text>
<text x="164.4" y="140.7">1R0</text>
<text x="172" y="140.7">1R0</text>
<text x="183.4" y="139.4">INT</text>
<text x="194" y="143" transform="rotate(-90 194 143)">VSS</text>
<text x="242.6" y="143.2">R311</text>
<text x="63" y="148.3">LM2596S-ADJ</text>
<text x="68.5" y="145.8">U4</text>
<text x="220.3" y="148.9">GND</text>
<text x="241.3" y="148.3">R312</text>
<text x="241.9" y="145.8">4K7</text>
<text x="260.5" y="149.4">BSS138</text>
<text x="260.5" y="147.1">Q301</text>
<text x="60.2" y="153.4">VIN</text>
<text x="76.9" y="153.4">FB</text>
<text x="87.6" y="155.9">47uH</text>
<text x="134.7" y="150.2">+5V</text>
<text x="164.5" y="152.7">GND</text>
<text x="191.1" y="154">GND</text>
<text x="243.2" y="154.6">4K7</text>
<text x="60.2" y="158.5">ON/OFF</text>
<text x="70.8" y="159.5" transform="rotate(-90 70.8 159.5)">GND</text>
<text x="75.7" y="158.5">OUT</text>
<text x="88.9" y="160">L1</text>
<text x="255.9" y="160.3">GND</text>
<text x="38.1" y="162.6">C1</text>
<text x="38.1" y="165.2">100uF</text>
<text x="50.8" y="163.5">C2</text>
<text x="50.8" y="166.1">100nF</text>
<text x="101.6" y="166.5">C3</text>
<text x="119.2" y="163.5">RV1</text>
<text x="128.4" y="163.5">10K</text>
<text x="135.9" y="166.1">R1</text>
<text x="86.4" y="168.3">D2</text>
<text x="86.4" y="170.8">SS34</text>
<text x="101.6" y="169">220uF</text>
<text x="114.3" y="168.6">C4</text>
<text x="114.3" y="171.2">100nF</text>
<text x="127" y="172.4">R3</text>
<text x="135.9" y="168.6">4K7</text>
<text x="127" y="175">1K</text>
<text x="137.2" y="179.1">D1</text>
<text x="137.2" y="181.6">LED</text>
<text x="67.8" y="188.9">GND</text>
</g>
<g font-size="1.3" fill="#0000c2">
<text x="42.7" y="21.1">Arduino NANO Atmel 328P</text>
<text x="106.9" y="21.6">Rotary Encoder Module</text>
<text x="213.6" y="22.3">Motor Driver Module</text>
<text x="152" y="64.2">Load Cell Module</text>
<text x="136.1" y="83.5">LCD compnents including I2C interface.</text>
<text x="47" y="86.8">Control Buttons</text>
<text x="54.4" y="141.2">Buck Converter For 12V Step Down To 5V</text>
</g>
<g font-size="1.3" fill="#0f0f0f">
<text x="24.1" y="28.9">D13/SCK</text>
<text x="67.7" y="28.9">D12/MISO</text>
<text x="24.1" y="34">AREF</text>
<text x="66.7" y="31.4">*D11/MOSI</text>
<text x="68.9" y="34">*D10/SS</text>
<text x="24.1" y="39.1">A1</text>
<text x="24.1" y="41.6">A2</text>
<text x="24.1" y="36.5">A0</text>
<text x="73.8" y="36.5">*D9</text>
<text x="74.8" y="41.6">D7</text>
<text x="74.8" y="39.1">D8</text>
<text x="239.6" y="39.1">Motor +</text>
<text x="239.6" y="41.6">Motor -</text>
<text x="24.1" y="46.7">A4/SDA</text>
<text x="24.1" y="44.1">A3</text>
<text x="73.8" y="46.7">*D5</text>
<text x="73.8" y="44.1">*D6</text>
<text x="24.1" y="51.8">A6</text>
<text x="24.1" y="49.2">A5/SCL</text>
<text x="73.8" y="51.8">*D3</text>
<text x="74.8" y="49.2">D4</text>
<text x="24.1" y="54.3">A7</text>
<text x="24.1" y="59.4">RESET</text>
<text x="71.5" y="59.4">RESET</text>
<text x="74.8" y="54.3">D2</text>
<text x="71" y="61.9">D0/RX</text>
<text x="71.3" y="64.5">D1/TX</text>
<text x="269.2" y="83.5">Vcc_LCD</text>
<text x="83.8" y="157.2">SW</text>
</g>
<g font-size="1.3" fill="#a90000">
<text x="43.1" y="29.2">1</text>
<text x="59.6" y="29.2">1</text>
<text x="223.5" y="28.6" transform="rotate(-90 223.5 28.6)">9</text>
<text x="226" y="28.6" transform="rotate(-90 226 28.6)">4</text>
<text x="43.1" y="31.7">2</text>
<text x="43.1" y="34.3">3</text>
<text x="59.6" y="31.7">2</text>
<text x="59.6" y="34.3">3</text>
<text x="181.5" y="35.5">1</text>
<text x="208.8" y="31.7">5</text>
<text x="208.8" y="34.3">7</text>
<text x="270.4" y="33">1</text>
<text x="270.4" y="35.5">2</text>
<text x="43.1" y="36.8">4</text>
<text x="43.1" y="39.3">5</text>
<text x="43.1" y="41.9">6</text>
<text x="59.6" y="36.8">4</text>
<text x="59.6" y="39.3">5</text>
<text x="59.6" y="41.9">6</text>
<text x="181.5" y="38.1">2</text>
<text x="181.5" y="40.6">3</text>
<text x="208.2" y="41.9">10</text>
<text x="208.8" y="36.8">6</text>
<text x="236.8" y="39.3">2</text>
<text x="236.8" y="41.9">3</text>
<text x="43.1" y="44.4">7</text>
<text x="43.1" y="47">8</text>
<text x="59.6" y="44.4">7</text>
<text x="59.6" y="47">8</text>
<text x="181.5" y="43.2">4</text>
<text x="208.2" y="47">11</text>
<text x="208.2" y="44.4">12</text>
<text x="236.2" y="47">13</text>
<text x="42.5" y="52">10</text>
<text x="43.1" y="49.5">9</text>
<text x="59" y="52">10</text>
<text x="59.6" y="49.5">9</text>
<text x="236.2" y="49.5">14</text>
<text x="264.1" y="53.3">1</text>
<text x="42.5" y="54.6">11</text>
<text x="42.5" y="57.1">12</text>
<text x="42.5" y="59.7">13</text>
<text x="59" y="54.6">11</text>
<text x="59" y="57.1">12</text>
<text x="59" y="59.7">13</text>
<text x="264.1" y="55.9">2</text>
<text x="42.5" y="62.2">14</text>
<text x="42.5" y="64.7">15</text>
<text x="59" y="62.2">14</text>
<text x="59" y="64.7">15</text>
<text x="215.9" y="61.7" transform="rotate(-90 215.9 61.7)">1</text>
<text x="218.4" y="62.3" transform="rotate(-90 218.4 62.3)">15</text>
<text x="223.5" y="61.7" transform="rotate(-90 223.5 61.7)">8</text>
<text x="212.7" y="105.4">4</text>
<text x="212.7" y="107.9">5</text>
<text x="222.2" y="102.3" transform="rotate(-90 222.2 102.3)">2</text>
<text x="224.8" y="102.3" transform="rotate(-90 224.8 102.3)">3</text>
<text x="193" y="113.1" transform="rotate(-90 193 113.1)">16</text>
<text x="212.7" y="110.5">6</text>
<text x="229.8" y="109.2">17</text>
<text x="229.8" y="111.7">18</text>
<text x="242.5" y="111.7">2</text>
<text x="246.4" y="109.3" transform="rotate(-90 246.4 109.3)">3</text>
<text x="180.3" y="118.1">14</text>
<text x="203.8" y="118.1">4</text>
<text x="212.7" y="118.1">7</text>
<text x="229.8" y="114.3">19</text>
<text x="229.8" y="116.8">20</text>
<text x="246.4" y="115.6" transform="rotate(-90 246.4 115.6)">1</text>
<text x="180.3" y="120.6">15</text>
<text x="180.9" y="125.7">1</text>
<text x="203.8" y="120.6">5</text>
<text x="203.8" y="123.2">6</text>
<text x="203.8" y="125.7">7</text>
<text x="212" y="125.7">10</text>
<text x="212.7" y="120.6">8</text>
<text x="212.7" y="123.2">9</text>
<text x="229.8" y="125.7">16</text>
<text x="180.9" y="128.2">2</text>
<text x="180.9" y="130.8">3</text>
<text x="203.2" y="130.8">10</text>
<text x="203.8" y="128.2">9</text>
<text x="212" y="128.2">11</text>
<text x="212" y="130.8">12</text>
<text x="229.8" y="128.2">15</text>
<text x="203.2" y="133.3">11</text>
<text x="203.2" y="135.9">12</text>
<text x="212" y="133.3">13</text>
<text x="212" y="135.9">14</text>
<text x="180.3" y="138.4">13</text>
<text x="222.2" y="140.4" transform="rotate(-90 222.2 140.4)">1</text>
<text x="193" y="145.5" transform="rotate(-90 193 145.5)">8</text>
<text x="250.8" y="147.3">1</text>
<text x="257.8" y="144.2" transform="rotate(-90 257.8 144.2)">3</text>
<text x="57.7" y="152.4">1</text>
<text x="80.6" y="152.4">4</text>
<text x="257.8" y="151.8" transform="rotate(-90 257.8 151.8)">2</text>
<text x="57.7" y="157.5">5</text>
<text x="69.8" y="162" transform="rotate(-90 69.8 162)">3</text>
<text x="80.6" y="157.5">2</text>
<text x="124.4" y="160.1" transform="rotate(-90 124.4 160.1)">1</text>
<text x="124.4" y="166.4" transform="rotate(-90 124.4 166.4)">3</text>
<text x="126.9" y="162.5">2</text>
</g>
<g font-size="1.3" fill="#725600">
<text x="212.8" y="25.1">+12V</text>
<text x="196.4" y="35.3">D11</text>
<text x="196.4" y="32.7">D10</text>
<text x="256" y="34">+12V</text>
<text x="197.6" y="37.8">D9</text>
<text x="249.3" y="40.3">Pump +ve</text>
<text x="14.9" y="48">SDA</text>
<text x="85.5" y="48">TARE_BTN</text>
<text x="85.5" y="45.4">UP_BTN</text>
<text x="85.5" y="42.9">DOWN_BTN</text>
<text x="249.3" y="42.9">Pump -ve</text>
<text x="15" y="50.5">SCL</text>
<text x="99.4" y="50.5">START_BTN</text>
<text x="246.1" y="56.9">Pump -ve</text>
<text x="246.1" y="54.3">Pump +ve</text>
<text x="58.8" y="96.2">START_BTN</text>
<text x="58.8" y="105.1">TARE_BTN</text>
<text x="58.8" y="112.7">UP_BTN</text>
<text x="103.9" y="119.1">SCL</text>
<text x="58.8" y="120.4">DOWN_BTN</text>
<text x="108.9" y="121.6">SDA</text>
<text x="21" y="153.4">+12V</text>
</g>
<g font-size="1" fill="#a90000">
<text x="108.9" y="29.1">CLK</text>
<text x="109.3" y="34.2">SW</text>
<text x="109.5" y="31.7">DT</text>
<text x="148" y="30.4">7</text>
<text x="170.8" y="35.5">1</text>
<text x="108.8" y="39.3">GND</text>
<text x="108.9" y="36.8">VCC</text>
<text x="170.8" y="38">2</text>
<text x="170.8" y="40.6">3</text>
<text x="148" y="45.6">9</text>
<text x="170.8" y="43.1">4</text>
<text x="148" y="48.2">8</text>
<text x="170.8" y="50.7">5</text>
<text x="170.8" y="53.3">6</text>
<text x="147.5" y="55.8">10</text>
</g>
<g font-size="1" fill="#006464">
<text x="114" y="30">CLK</text>
<text x="114" y="32.5">DT</text>
<text x="114" y="35.1">SW</text>
<text x="150.9" y="31.3">VDD</text>
<text x="114" y="40.1">GND</text>
<text x="114" y="37.6">VCC</text>
<text x="163.5" y="38.9">E-_(N)</text>
<text x="163.6" y="36.3">E+_(R)</text>
<text x="163.6" y="41.4">A-_(B)</text>
<text x="150.9" y="46.5">DAT</text>
<text x="163.8" y="44">A+_(V)</text>
<text x="150.9" y="49">CLK</text>
<text x="166.6" y="51.6">B-</text>
<text x="150.9" y="56.7">GND</text>
<text x="166.6" y="54.1">B+</text>
<text x="195.5" y="102.4">LCD_20x4_Character-GPAD_SCH_LIB</text>
</g>
</svg>
